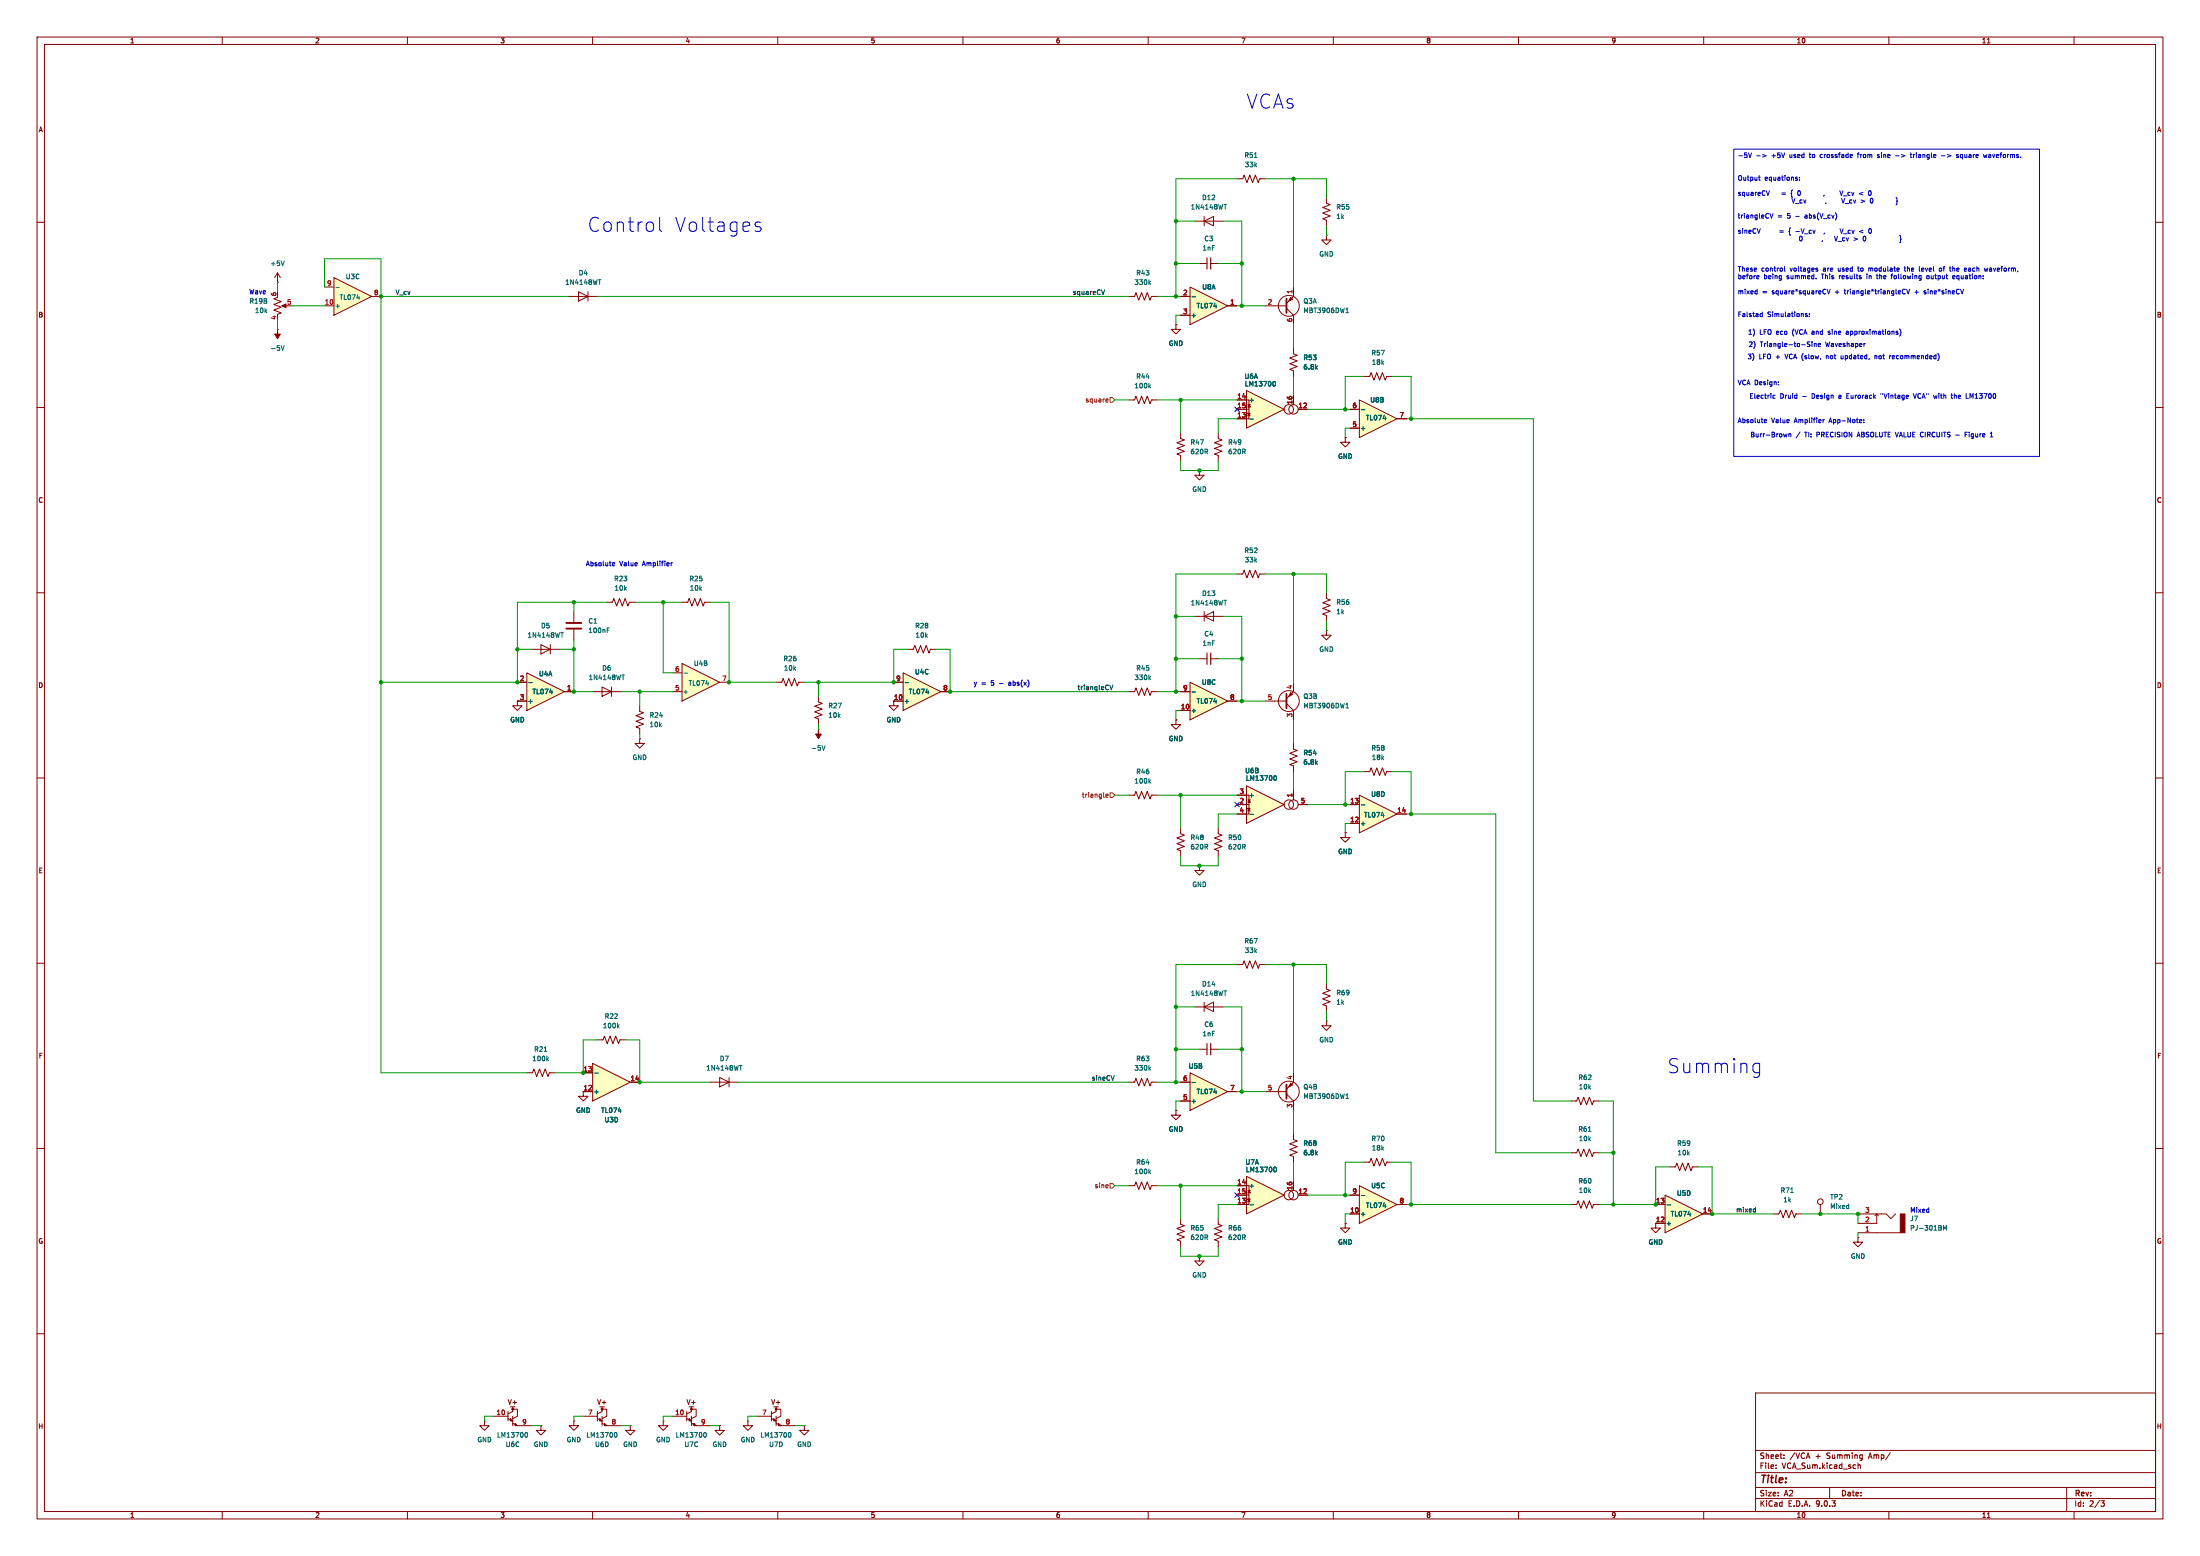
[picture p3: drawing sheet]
<svg xmlns="http://www.w3.org/2000/svg" width="594mm" height="420mm" viewBox="0 0 594 420" stroke-linecap="round" stroke-linejoin="round" font-family="sans-serif">
<g fill="none" stroke="#840000" stroke-width=".27">
<path d="M10 10h574v400h-574zM12 12h570v396h-570zM60 10v2M110 10v2M160 10v2M210 10v2M260 10v2M310 10v2M360 10v2M410 10v2M460 10v2M510 10v2"/>
<path d="M536.6 11.6h.7M560 10v2M10 60h2M582 60h2M317.5 87.6v1.3h1.3l-1.3 1.3-1.3-1.3h1.3M317.5 87.6h.1M10 110h2M582 110h2M10 160h2M143.5 175.3h7.6M146 174l2.6 1.3-2.6 1.2zM148.6 174v2.5"/>
<path d="M184.1 162.6h1.6l.4-1.1 .7 2.1 .8-2.1 .7 2.1 .8-2.1 .8 2.1 .3-1h1.6M322.6 166.4h7.6M325.1 166.4l2.6-1.3v2.5zM325.1 165.1v2.5M582 160h2M172.7 199.4v1.3h1.3l-1.3 1.2-1.3-1.2h1.3M172.7 199.4h.1M172.7 190.5v1.5l1 .4-2 .8 2 .7-2 .8 2 .8-2 .7 1 .4v1.5M304.8 186.7h1.5l.4-1 .8 2 .7-2 .8 2 .8-2 .7 2 .4-1h1.5M10 210h2M582 210h2M10 260h2"/>
<path d="M582 260h2M10 310h2M424.2 311.2h1.5l.4-1.1 .7 2.1 .8-2.1 .8 2.1 .7-2.1 .8 2.1 .4-1h1.5M582 310h2M10 360h2M474 376h108v32h-108zM582 360h2M474 397.5h108M474 391.5h108M479.5 396.2v.2M479.5 395.4v.2M481.7 393.5v.2"/>
<path d="M481.7 392.7v.2M501.7 394.9v1.5M501.7 395.5l.5-.1 .1 1M502.7 392.7h.1M502.8 392.7l-.1 1.3M502.8 393.6l-.1 .1M60 408v2M110 408v2M160 408v2M210 408v2M260 408v2M310 408v2"/>
<path d="M360 408v2M410 408v2M460 408v2M474 404.5h108M474 401.5h108M494 401.5v3M510 408v2M536.6 409.6h.7M558 401.5v6.5M560 408v2M567.2 405.1h1l-.5 .5 .4 .2 .1 .5-.3 .3h-.4"/>
</g>
<path d="M151.4 170.8h.7M330.4 162h.8M310.3 183l.4 .5M310.7 182.6l-.5 .5M428.9 305.4h.7" fill="none" stroke="#006464" stroke-width=".27"/>
<path d="M184.1 179.1l10.2 5.1-10.2 5z" fill="#ffffc2"/>
<path d="M323.8 127v1.3h1.3l-1.3 1.2-1.2-1.2h1.2M323.8 127h.1M184.1 179.1l10.2 5.1-10.2 5zM181.6 186.7h2.5M181.6 181.6h2.5M194.3 184.2h2.5M221 196.9h.1M478.8 327.7h1.5l.4-1.1 .8 2.1 .7-2.1 .8 2.1 .7-2.1 .8 2.1 .4-1h1.5M501.6 334v1.3h1.3l-1.3 1.3-1.2-1.3h1.2M501.6 334h.1" fill="none" stroke="#840000" stroke-width=".27"/>
<path d="M184.7 181.7h.9M221.9 201.2l.5 1.3 .4-1.3M483.5 321.9h.7" fill="none" stroke="#006464" stroke-width=".27"/>
<path d="M221 196.9v1.2h.7l-.7 1.3-.8-1.3h.8z" fill="#840000" stroke="#840000" stroke-width=".27"/>
<path d="M243.8 181.6l10.2 5.1-10.2 5.1z" fill="#ffffc2"/>
<g fill="none" stroke="#840000" stroke-width=".27">
<path d="M328.9 116.8v1.6l1 .3-2 .8 2 .8-2 .7 2 .8-2 .8 1 .3v1.6M154.9 165.1v2.8M154.9 169.9v2.8M245.1 175.3h1.5l.4-1.1 .8 2.1 .7-2.1 .8 2.1 .8-2.1 .7 2.1 .4-1h1.5M358.1 170.2v1.3h1.3l-1.3 1.2-1.2-1.2h1.2M358.1 170.2h.1M160 186.7h7.6M162.6 185.4l2.5 1.3-2.5 1.3zM165.1 185.4v2.6M241.3 189.2h2.5M241.3 184.2h2.5M243.8 181.6l10.2 5.1-10.2 5.1z"/>
<path d="M254 186.7h2.5M304.8 292.1h1.5l.4-1 .8 2 .7-2 .8 2 .8-2 .7 2 .4-1h1.5M317.5 299.7v1.3h1.3l-1.3 1.3-1.3-1.3h1.3M317.5 299.7h.1M304.8 320h1.5l.4-1 .8 2.1 .7-2.1 .8 2.1 .8-2.1 .7 2.1 .4-1.1h1.5M323.8 339.1v1.3h1.3l-1.3 1.2-1.2-1.2h1.2M323.8 339.1h.1M501.6 327.7h7.7l1.2 1.2 1.3-1.2M501.6 332.7h11.5M506.7 327.7l.5 .5M506.7 327.7v2.5h-5.1M506.7 327.7l-.5 .5"/>
<path d="M162.6 379.7v1.3l-1.3 .6M186.7 379.7v1.3l-1.3 .6M154.9 383.5v1.3h1.3l-1.3 1.3-1.2-1.3h1.2M154.9 383.5h.1M157.5 382.3h3.8M161.3 381v2.5M161.3 382.9l1.3 .6M162.6 380.4h1.2v1.9l-1.2 .6M162.6 382.3v2.5M162.6 384.2l1.2 .6h3.8M170.2 384.8v1.3h1.2l-1.2 1.3-1.3-1.3h1.3M170.2 384.8h.1"/>
<path d="M179.1 383.5v1.3h1.2l-1.2 1.3-1.3-1.3h1.3M179.1 383.5h.1M181.6 382.3h3.8M185.4 381v2.5M185.4 382.9l1.3 .6M186.7 380.4h1.3v1.9l-1.3 .6M186.7 384.2l1.3 .6h3.8M186.7 382.3v2.5M194.3 384.8v1.3h1.3l-1.3 1.3-1.3-1.3h1.3M194.3 384.8h.1"/>
</g>
<path d="M163.9 170.1h.5M163.9 169.5h.6M167.9 182.2h.7M244.4 184.2h.9M310.3 288.4l.4 .5M310.7 288l-.5 .5M310.3 316.3l.4 .5M310.7 316l-.5 .4M524.7 332v-1.2l.5 .9 .4-.9v1.2M166 386.7h.2a.62 .62 0 0 1 .4 .6 .62 .62 0 0 1-.6 .6M190.2 386.7h.1a.62 .62 0 0 1 .4 .6 .62 .62 0 0 1-.5 .6" fill="none" stroke="#006464" stroke-width=".27"/>
<g fill="#840000" stroke="#840000" stroke-width=".27">
<path d="M513.1 327.7h1.2v5h-1.2z"/>
<path d="M161.9 382.9l.7 .6h-.7z"/>
<path d="M163.2 384.2l.6 .6h-.6z"/>
<path d="M186.1 382.9l.6 .6h-.6z"/>
<path d="M187.3 384.2l.7 .6h-.7z"/>
<circle cx="162.6" cy="380.4" r=".25"/>
<circle cx="186.7" cy="380.4" r=".25"/>
</g>
<path d="M152.9 169.7h4.1M152.9 168.1h4.1" fill="none" stroke="#840000" stroke-width=".51"/>
<path d="M142.2 181.6l10.2 5.1-10.2 5.1z" fill="#ffffc2"/>
<g fill="none" stroke="#840000" stroke-width=".27">
<path d="M139.7 189.2h2.5M139.7 184.2h2.5M142.2 181.6l10.2 5.1-10.2 5.1zM152.4 186.7h2.5M209.5 379.7v1.3l-1.2 .6M201.9 383.5v1.3h1.3l-1.3 1.3-1.2-1.3h1.2M201.9 383.5h.1M204.5 382.3h3.8M208.3 381v2.5M208.3 382.9l1.2 .6M209.5 380.4h1.3v1.9l-1.3 .6M209.5 382.3v2.5"/>
<path d="M209.5 384.2l1.3 .6h3.8M217.2 384.8v1.3h1.2l-1.2 1.3-1.3-1.3h1.3M217.2 384.8h.1"/>
</g>
<path d="M142.8 184.2h.9M213 386.7h.1a.62 .62 0 0 1 .5 .6 .62 .62 0 0 1-.6 .6" fill="none" stroke="#006464" stroke-width=".27"/>
<g fill="#840000" stroke="#840000" stroke-width=".27">
<path d="M208.9 382.9l.6 .6h-.6z"/>
<path d="M210.2 384.2l.6 .6h-.6z"/>
<circle cx="209.5" cy="380.4" r=".25"/>
</g>
<path d="M160 287l10.2 5.1-10.2 5.1z" fill="#ffffc2"/>
<g fill="none" stroke="#840000" stroke-width=".27">
<path d="M74.9 76.2h.1M74.9 73.7v2.5M74.9 73.7l-.7 1.2M74.9 73.7l.8 1.2M74.9 80.3l-1 .3 2 .8-2 .8 2 .7-2 .8 2 .8-1 .3v.3M74.9 88.9h.1M76.5 82.6h1M323.8 177.8h2.1M326.9 177.8h2M139.7 189.2v1.3h1.3l-1.3 1.3-1.3-1.3h1.3M139.7 189.2h.1M209.5 184.2h1.6l.4-1.1 .7 2.1 .8-2.1 .7 2.1 .8-2.1 .8 2.1 .3-1h1.6"/>
<path d="M221 188v1.5l1 .4-2 .7 2 .8-2 .8 2 .7-2 .8 1 .4v1.5M241.3 189.2v1.3h1.3l-1.3 1.3-1.3-1.3h1.3M341.6 189.2h5.7M347.3 189.9l1.9 1.9v2.5M349.2 184.2v2.5l-1.9 1.9M157.5 289.6h2.5M160 287l10.2 5.1-10.2 5.1zM160 294.6h-2.5v1.3h1.2l-1.2 1.3-1.3-1.3h1.3M161.3 280.7h1.5l.4-1 .8 2 .7-2 .8 2 .7-2 .8 2 .4-1h1.5M170.2 292.1h2.5M191.8 292.1h7.6M194.3 290.8l2.5 1.3-2.5 1.3z"/>
<path d="M196.8 290.8v2.6M450.8 315h1.6l.4-1.1 .7 2.1 .8-2.1 .7 2.1 .8-2.1 .8 2.1 .3-1h1.6M447 330.2v1.3h1.3l-1.3 1.2-1.2-1.2h1.2M138.4 379.7v1.3l-1.2 .6M130.8 383.5v1.3h1.3l-1.3 1.3-1.3-1.3h1.3M130.8 383.5h.1M133.3 382.3h3.9M137.2 381v2.5M137.2 382.9l1.2 .6M138.4 380.4h1.3v1.9l-1.3 .6M138.4 382.3v2.5M138.4 384.2l1.3 .6h3.8"/>
<path d="M146 384.8v1.3h1.3l-1.3 1.3-1.2-1.3h1.2M146 384.8h.1"/>
<circle cx="348" cy="189.2" r="2.82"/>
</g>
<path d="M76.7 70.4l-.4 1.3M75.9 93.3l.4 1.3 .4-1.3M363.4 191.1h.7M363.6 190l.2-.2v1.3M166.8 277l.4 .4M167.2 276.6l-.5 .5M160.5 289.7h1M199.6 287.6h.8M141.9 386.7h.1a.62 .62 0 0 1 .5 .6 .62 .62 0 0 1-.6 .6" fill="none" stroke="#006464" stroke-width=".27"/>
<path d="M347.3 187.3v3.8" fill="none" stroke="#840000" stroke-width=".51"/>
<g fill="#840000" stroke="#840000" stroke-width=".27">
<path d="M348.5 186.9l.5 .6-1 .5z"/>
<path d="M137.8 382.9l.6 .6h-.6z"/>
<path d="M139.1 384.2l.6 .6h-.6z"/>
<path d="M76.1 82.6l1.1-.6v1.1z"/>
<path d="M74.9 88.9v1.3h.8l-.8 1.2-.7-1.2h.7z"/>
<circle cx="138.4" cy="380.4" r=".25"/>
</g>
<path d="M325.9 176.3v3" fill="none" stroke="#840000" stroke-width=".3"/>
<path d="M326.9 176.3v3" fill="none" stroke="#840000" stroke-width=".33"/>
<path d="M321.3 184.2l10.2 5-10.2 5.1z" fill="#ffffc2"/>
<path d="M304.8 80h1.5l.4-1 .8 2 .7-2 .8 2 .8-2 .7 2 .4-1h1.5M317.5 194.3v1.3h1.3l-1.3 1.3-1.3-1.3h1.3M317.5 194.3h.1M318.8 191.8h2.5M318.8 186.7h2.5M321.3 184.2l10.2 5-10.2 5.1zM331.5 189.2h2.5M363.2 330.2v1.3h1.3l-1.3 1.2-1.3-1.2h1.3M363.2 330.2h.1" fill="none" stroke="#840000" stroke-width=".27"/>
<path d="M310.3 76.3l.4 .5M310.7 75.9l-.5 .5M321.8 186.8h1" fill="none" stroke="#006464" stroke-width=".27"/>
<path d="M90.2 74.9l10.1 5.1-10.1 5.1z" fill="#ffffc2"/>
<path d="M87.6 77.5h2.6M90.2 74.9l10.1 5.1-10.1 5.1zM156.2 78.7l2.5 1.3-2.5 1.3zM158.7 78.7v2.6M87.6 82.6h2.6M100.3 80h2.6M153.7 80h7.6M304.8 108h1.5l.4-1.1 .8 2.1 .7-2.1 .8 2.1 .8-2.1 .7 2.1 .4-1h1.5M304.8 214.6h1.5l.4-1 .8 2 .7-2 .8 2 .8-2 .7 2 .4-1h1.5M142.2 289.6h1.6l.3-1.1 .8 2.1 .8-2.1 .7 2.1 .8-2.1 .8 2.1 .3-1h1.6M424.2 297.2h1.5l.4-1 .7 2 .8-2 .8 2 .7-2 .8 2 .4-1h1.5M424.2 325.1h1.5l.4-1 .7 2 .8-2 .8 2 .7-2 .8 2 .4-1h1.5" fill="none" stroke="#840000" stroke-width=".27"/>
<path d="M90.7 77.6h1M161.5 75.5h.8M310.3 104.2l.4 .5M310.7 103.9l-.5 .5M310.3 210.9l.4 .5M310.7 210.6l-.5 .4M146.9 283.8h.8M147.8 285.8l.3 .5M148.1 285.5l-.4 .5" fill="none" stroke="#006464" stroke-width=".27"/>
<path d="M449.6 322.6l10.1 5.1-10.1 5z" fill="#ffffc2"/>
<g fill="none" stroke="#840000" stroke-width=".27">
<path d="M163.8 162.6h1.6l.3-1.1 .8 2.1 .8-2.1 .7 2.1 .8-2.1 .7 2.1 .4-1h1.5M447 330.2h2.6M447 325.1h2.6M449.6 322.6l10.1 5.1-10.1 5zM459.7 327.7h2.6M491.5 325.1v2.6"/>
<circle cx="491.5" cy="324.4" r=".76"/>
</g>
<path d="M450.1 325.2h1" fill="none" stroke="#006464" stroke-width=".27"/>
<path d="M367 320l10.2 5.1-10.2 5.1z" fill="#ffffc2"/>
<path d="M368.3 313.7h1.5l.4-1 .8 2 .7-2 .8 2 .8-2 .7 2 .4-1h1.5M364.5 327.7h2.5M364.5 322.6h2.5M367 320l10.2 5.1-10.2 5.1zM377.2 325.1h2.5" fill="none" stroke="#840000" stroke-width=".27"/>
<path d="M367.6 322.7h.9" fill="none" stroke="#006464" stroke-width=".27"/>
<path d="M321.3 289.6l10.2 5-10.2 5.1z" fill="#ffffc2"/>
<path d="M318.8 297.2h2.5M318.8 292.1h2.5M321.3 289.6l10.2 5-10.2 5.1zM331.5 294.6h2.5" fill="none" stroke="#840000" stroke-width=".27"/>
<path d="M321.8 292.2h1" fill="none" stroke="#006464" stroke-width=".27"/>
<path d="M336.5 317.5l10.2 5.1-10.2 5.1z" fill="#ffffc2"/>
<g fill="none" stroke="#840000" stroke-width=".27">
<path d="M318.8 223.5v1.5l1 .4-2 .8 2 .7-2 .8 2 .8-2 .7 1 .4v1.5M323.8 233.7v1.3h1.3l-1.3 1.2-1.2-1.2h1.2M323.8 233.7h.1M328.9 223.5v1.5l1 .4-2 .8 2 .7-2 .8 2 .8-2 .7 1 .4v1.5M334 260.4h1.5l.4-1.1 .8 2.1 .7-2.1 .8 2.1 .8-2.1 .7 2.1 .4-1h1.5M341.6 294.6h5.7M347.3 295.3l1.9 1.9v2.5M349.2 289.6v2.5l-1.9 1.9M336.5 317.5l10.2 5.1-10.2 5.1zM349.2 306.1v1.5l1.1 .4-2.1 .7 2.1 .8-2.1 .8 2.1 .7-2.1 .8 1 .4v1.5M349.2 318.8v2.5M318.8 328.9v1.6l1 .3-2 .8 2 .8-2 .7 2 .8-2 .7 1 .4v1.6"/>
<path d="M328.9 328.9v1.6l1 .3-2 .8 2 .8-2 .7 2 .8-2 .7 1 .4v1.6M334 325.1h2.5M334 322.6h2.5M334 320h2.5M336.5 322.5h.7M336.8 324.3h.7M337.2 324.4v.7h-.6M337.2 322v1.4M350.5 322.6h2.6"/>
<circle cx="348" cy="294.6" r="2.82"/>
<circle cx="348" cy="322.6" r="1.27"/>
<circle cx="349.3" cy="322.6" r="1.27"/>
</g>
<g fill="#840000" stroke="#840000" stroke-width=".27">
<path d="M336.8 323.6h.7l-.3 .7z"/>
<path d="M337.2 321.3l.4 .7h-.7z"/>
<path d="M348.5 292.4l.5 .5-1 .5z"/>
</g>
<path d="M363.4 296.5h.7M363.6 295.4l.2-.2v1.3M344.1 315.1l.1-.1a.62 .62 0 0 1 .5 .7 .62 .62 0 0 1-.6 .5M337.5 325.2h.9" fill="none" stroke="#006464" stroke-width=".27"/>
<path d="M347.3 292.7v3.8" fill="none" stroke="#840000" stroke-width=".51"/>
<path d="M336.5 105.4l10.2 5.1-10.2 5.1z" fill="#ffffc2"/>
<g fill="none" stroke="#840000" stroke-width=".27">
<path d="M334 113h2.5M334 110.5h2.5M334 108h2.5M336.5 110.5h.7M336.5 105.4l10.2 5.1-10.2 5.1zM336.8 112.2h.7M337.2 112.3v.7h-.6M337.2 109.9v1.5M349.2 106.7v2.5M350.5 110.5h2.6M358.1 265.4v1.6l1.1 .3-2.1 .8 2.1 .8-2.1 .7 2.1 .8-2.1 .7 1 .4v1.6M358.1 275.6v1.3h1.3l-1.3 1.2-1.2-1.2h1.2"/>
<path d="M358.1 275.6h.1M323.8 283.2h2.1M326.9 283.2h2"/>
<circle cx="348" cy="110.5" r="1.27"/>
<circle cx="349.3" cy="110.5" r="1.27"/>
</g>
<g fill="#840000" stroke="#840000" stroke-width=".27">
<path d="M336.8 111.5h.7l-.3 .7z"/>
<path d="M337.2 109.2l.4 .7h-.7z"/>
</g>
<path d="M337.5 113.1h.9M343.8 103l.2-.1a.62 .62 0 0 1 .4 .7 .62 .62 0 0 1-.6 .6" fill="none" stroke="#006464" stroke-width=".27"/>
<path d="M325.9 281.7v3" fill="none" stroke="#840000" stroke-width=".3"/>
<path d="M326.9 281.7v3" fill="none" stroke="#840000" stroke-width=".33"/>
<path d="M367 214.6l10.2 5.1-10.2 5.1z" fill="#ffffc2"/>
<path d="M364.5 217.2h2.5M367 214.6l10.2 5.1-10.2 5.1zM377.2 219.7h2.5M363.2 224.8v1.3h1.3l-1.3 1.2-1.3-1.2h1.3M363.2 224.8h.1M364.5 222.3h2.5M322.6 271.8h7.6M325.1 271.8l2.6-1.3v2.6zM325.1 270.5v2.6" fill="none" stroke="#840000" stroke-width=".27"/>
<path d="M367.6 217.3h.9M330.4 267.4h.8" fill="none" stroke="#006464" stroke-width=".27"/>
<path d="M321.3 77.5l10.2 5.1-10.2 5z" fill="#ffffc2"/>
<path d="M321.3 77.5l10.2 5.1-10.2 5zM318.8 85.1h2.5M318.8 80h2.5M331.5 82.6h2.5M368.3 101.6h1.5l.4-1 .8 2 .7-2 .8 2 .8-2 .7 2 .4-1h1.5" fill="none" stroke="#840000" stroke-width=".27"/>
<path d="M321.8 80.1h1" fill="none" stroke="#006464" stroke-width=".27"/>
<path d="M367 108l10.2 5-10.2 5.1z" fill="#ffffc2"/>
<g fill="none" stroke="#840000" stroke-width=".27">
<path d="M322.6 59.7h7.6M325.1 59.7l2.6-1.3v2.6zM325.1 58.4v2.6M334 48.3h1.5l.4-1.1 .8 2.1 .7-2.1 .8 2.1 .8-2.1 .7 2.1 .4-1h1.5M358.1 53.3v1.6l1.1 .3-2.1 .8 2.1 .8-2.1 .7 2.1 .8-2.1 .8 1 .3v1.6M323.8 71.1h2.1M326.9 71.1h2M349.2 77.5v2.5l-1.9 1.9M358.1 63.5v1.3h1.3l-1.3 1.2-1.2-1.2h1.2M358.1 63.5h.1M341.6 82.6h5.7M347.3 83.2l1.9 1.9v2.5"/>
<path d="M349.2 94v1.5l1.1 .4-2.1 .7 2.1 .8-2.1 .8 2.1 .7-2.1 .8 1 .4v1.5M364.5 115.6h2.5M364.5 110.5h2.5M367 108l10.2 5-10.2 5.1zM377.2 113h2.5"/>
<circle cx="348" cy="82.5" r="2.82"/>
</g>
<path d="M330.4 55.2h.8M338.7 42.5h.7M363.4 84.4h.7M363.6 83.3l.2-.2v1.3M367.6 110.6h.9" fill="none" stroke="#006464" stroke-width=".27"/>
<path d="M325.9 69.6v3" fill="none" stroke="#840000" stroke-width=".3"/>
<path d="M326.9 69.6v3" fill="none" stroke="#840000" stroke-width=".33"/>
<path d="M347.3 80.6v3.9" fill="none" stroke="#840000" stroke-width=".51"/>
<path d="M348.5 80.3l.5 .5-1 .5z" fill="#840000" stroke="#840000" stroke-width=".27"/>
<path d="M336.5 212.1l10.2 5.1-10.2 5.1z" fill="#ffffc2"/>
<g fill="none" stroke="#840000" stroke-width=".27">
<path d="M317.5 87.6h.1M318.8 85.1h2.5M318.8 80h2.5M331.5 82.6h2.5M349.2 94v1.3M318.8 116.8v1.6l1 .3-2 .8 2 .8-2 .7 2 .8-2 .8 1 .3v1.6M334 110.5h2.5M334 113h2.5M334 108h2.5M349.2 100.3v1.3M349.2 106.7v2.5M350.5 110.5h2.6"/>
<path d="M363.2 118.1v1.3h1.3l-1.3 1.3-1.3-1.3h1.3M363.2 118.1h.1M364.5 115.6h2.5M364.5 110.5h2.5M377.2 113h2.5M334 154.9h1.5l.4-1 .8 2.1 .7-2.1 .8 2.1 .8-2.1 .7 2.1 .4-1.1h1.5M358.1 160v1.5l1.1 .4-2.1 .8 2.1 .7-2.1 .8 2.1 .8-2.1 .7 1 .4v1.5M139.7 189.2h.1M139.7 189.2h2.5M139.7 184.2h2.5M152.4 186.7h2.5M241.3 189.2h2.5"/>
<path d="M241.3 184.2h2.5M254 186.7h2.5M317.5 194.3h.1M318.8 186.7h2.5M318.8 191.8h2.5M331.5 189.2h2.5M334 219.7h2.5M334 214.6h2.5M336.5 212.1l10.2 5.1-10.2 5.1zM336.8 218.9h.7M337.2 219v.7h-.6M337.2 217.1l-3.2 .1"/>
<path d="M337.2 216.6v1.4M349.2 200.7v1.5l1.1 .4-2.1 .7 2.1 .8-2.1 .8 2.1 .7-2.1 .8 1 .4v1.5M349.2 213.4v2.5M350.5 217.2h2.6M364.5 217.2h2.5M368.3 208.3h1.5l.4-1 .8 2 .7-2 .8 2 .8-2 .7 2 .4-1h1.5M377.2 219.7h2.5M363.2 224.8h.1M364.5 222.3h2.5M157.5 294.6h2.5M157.5 289.6h2.5M170.2 292.1h2.5"/>
<path d="M317.5 299.7h.1M318.8 292.1h2.5M318.8 297.2h2.5M331.5 294.6h2.5M349.2 306.1v1.2M349.2 312.4v1.3M349.2 318.8v2.5M334 325.1h2.5M334 322.6h2.5M334 320h2.5M350.5 322.6h2.6M363.2 330.2h.1"/>
<path d="M364.5 327.7h2.5M364.5 322.6h2.5M377.2 325.1h2.5M447 330.2h2.6M447 325.1h2.6M459.7 327.7h2.6"/>
<circle cx="348" cy="217.2" r="1.27"/>
<circle cx="349.3" cy="217.2" r="1.27"/>
</g>
<g fill="#840000" stroke="#840000" stroke-width=".27">
<path d="M336.8 218.2h.7l-.3 .6z"/>
<path d="M337.2 215.9l.4 .7h-.7z"/>
</g>
<g fill="none" stroke="#006464" stroke-width=".27">
<path d="M321.8 80.1h1M337.5 113.1h.9M343.8 103l.2-.1a.62 .62 0 0 1 .4 .7 .62 .62 0 0 1-.6 .6M367.6 110.6h.9M142.8 184.2h.9M244.4 184.2h.9M321.8 186.8h1M337.5 219.8h.9M344.1 209.4h.1a.62 .62 0 0 1 .5 .6 .62 .62 0 0 1-.6 .6M367.6 217.3h.9M160.5 289.7h1M321.8 292.2h1"/>
<path d="M344.1 315.1l.1-.1a.62 .62 0 0 1 .5 .7 .62 .62 0 0 1-.6 .5M337.5 325.2h.9M367.6 322.7h.9M450.1 325.2h1"/>
</g>
<path d="M298.8 107.7h.3l.1 .3-.6 .1M299.1 108.5h-.3M299.7 107.3h.7l.6 .7-.6 .6h-.7zM298.6 214.8l.6-.1-.1-.3h-.3l-.2 .1v.6h.5M299.7 214h.7l.6 .6-.6 .7h-.7zM299.7 319.4h.7l.6 .6-.6 .7h-.7z" fill="none" stroke="#725600" stroke-width=".27"/>
<path d="M298.2 78.2l-.4 1.3M299.6 184.9l.5 1.3 .4-1.3M473.6 326.3l.4 .1M474 325.9v1.2M474 327.1h-.4" fill="none" stroke="#0f0f0f" stroke-width=".27"/>
<g fill="none" stroke="#009600" stroke-width=".27">
<path d="M317.5 59.7h5.1M330.2 59.7h5.1v22.9M334 48.3h-16.5v31.7M341.6 48.3h16.5v5M349.2 48.3v29.2M74.9 76.2v2.5M87.6 77.5v-7.6h15.3v219.7h39.3M317.5 71.1h6.3M328.9 71.1h6.4M358.1 61v2.5M74.9 86.4v2.5M78.7 82.6h8.9"/>
<path d="M102.9 80h50.8M161.3 80h143.5M312.4 80h6.4M318.8 85.1h-1.3v2.5M334 82.6h7.6M349.2 87.6v6.4M301 108h3.8M312.4 108h21.6M318.8 108v8.8M334 113h-5.1v3.8M349.2 101.6v5.1M353.1 110.5h11.4"/>
<path d="M364.5 115.6h-1.3v2.5M368.3 101.6h-5.1v8.9M375.9 101.6h5.1v11.4M379.7 113h34.3v184.2h10.2M318.8 124.5v2.5h10.1v-2.5M334 154.9h-16.5v31.8M341.6 154.9h16.5v5.1M349.2 154.9v29.3M139.7 175.3h3.8M151.1 175.3h3.8M154.9 162.6v2.5M154.9 172.7v14h5.1"/>
<path d="M163.8 162.6h-24.1v21.6h-36.8M171.4 162.6h12.7M179.1 162.6v19h2.5M191.8 162.6h5v21.6h12.7M245.1 175.3h-3.8v8.9h-24.1M252.7 175.3h3.8v11.4h48.3M317.5 166.4h5.1M317.5 177.8h6.3M328.9 177.8h6.4M330.2 166.4h5.1v22.8M358.1 167.6v2.6M167.6 186.7h14"/>
<path d="M172.7 186.7v3.8M172.7 198.1v1.3M221 184.2v3.8M221 195.6v1.3M312.4 186.7h6.4M318.8 191.8h-1.3v2.5M334 189.2h7.6M349.2 194.3v6.4M301 214.6h3.8M312.4 214.6h21.6M318.8 214.6v8.9M334 219.7h-5.1v3.8"/>
<path d="M349.2 208.3v5.1M353.1 217.2h11.4M368.3 208.3h-5.1v8.9M375.9 208.3h5.1v11.4M379.7 219.7h24.2v91.5h20.3M318.8 231.1v2.6h10.1v-2.6M364.5 222.3h-1.3v2.5M317.5 271.8h5.1M330.2 271.8h5.1v22.8M334 260.4h-16.5v31.7M341.6 260.4h16.5v5M349.2 260.4v29.2"/>
<path d="M358.1 273.1v2.5M161.3 280.7h-3.8v8.9h-7.6M168.9 280.7h3.8v11.4h19.1M199.4 292.1h105.4M312.4 292.1h6.4M317.5 283.2h6.3M318.8 297.2h-1.3v2.5M328.9 283.2h6.4M334 294.6h7.6M349.2 299.7v6.4M431.8 297.2h3.8v27.9M349.2 313.7v5.1"/>
<path d="M368.3 313.7h-5.1v8.9M375.9 313.7h5.1v11.4M431.8 311.2h3.8M450.8 315h-3.8v10.1h-15.2M458.5 315h3.8v12.7h16.5M301 320h3.8M312.4 320h21.6M318.8 320v8.9M318.8 336.6v2.5h10.1v-2.5M334 325.1h-5.1v3.8M353.1 322.6h11.4M364.5 327.7h-1.3v2.5"/>
<path d="M379.7 325.1h44.5M486.4 327.7h15.2v2.5M501.6 332.7v1.3M133.3 382.3h-2.5v1.2M143.5 384.8h2.5M157.5 382.3h-2.6v1.2M167.6 384.8h2.6M181.6 382.3h-2.5v1.2M191.8 384.8h2.5M204.5 382.3h-2.6v1.2M214.6 384.8h2.6"/>
</g>
<path d="M333.4 109.9l1.2 1.2M334.6 109.9l-1.2 1.2M333.4 216.6l1.2 1.2M334.6 216.6l-1.2 1.2M333.4 322l1.2 1.2M334.6 322l-1.2 1.2" fill="none" stroke="#000084" stroke-width=".27"/>
<g fill="none" stroke="#0000c2" stroke-width=".27">
<path d="M178.1 58.7v3.2l.6 .6M468.1 40.3h82.6v82.9h-82.6zM472.1 41.3l.4 1.2 .4-1.2M474.3 42.1h1M474.8 47.8h.5M475 47.4v1.1l.3 .2M475.9 41.7l1 .4-1 .3M477.8 51.5l-.5 1.3M477.9 57.6l.4 1.3 .4-1.3M483.8 53.5l.4 1.3 .5-1.3M484.8 54.9h.9M485 47.8l.3 .1"/>
<path d="M485 48.2l.3 .3-.4 .2M485.6 51.5l-.2 .5 .2 .7M485.9 48.5v.2M485.9 47.9v.1M486.1 54v.7M491.7 41.7l-.3 .2 .3 .6M492.5 52.7l-.1 .2M493 54.7l-.1 .3M496.8 51.5l.4 1.3 .4-1.3M497.2 53.5l.5 1.3 .4-1.3M497.7 52.9h1M498.2 54.9h1"/>
<path d="M499 52v.7M499.7 54l-.3 .6 .3 .2 .3-.1M499.9 54h.1M500.4 54l.3 .8 .3-.8M501.5 41.7h.5M502 41.3l-.3 .1v1.1M504.6 51.7l.2-.2 .4 .2M507.4 41.7l-.5 .2 .5 .3v.3h-.5M511.8 42.1h1M511.9 53.4l.3 .1v.6l.2 .2-.2 .2v.6l-.3 .2M515.7 41.7h.5M515.9 41.3v1.1l.3 .1"/>
<path d="M516.6 41.7v.8M516.8 41.7l-.2 .2M524.2 42.1h1M528.7 41.7h-.3l-.1 .2 .5 .4M528.8 42.4l-.2 .1h-.3M528.8 42.3v.1M529.8 41.7l-.5 .2v.5l.5 .1M536.5 41.7l-.3 .8-.2-.6M537.1 41.7h-.1M537.1 42.1l-.2 .1 .2 .3M204.1 61l1.2 .4 .2 .3-.2 .6-1.1 .2M204.1 60.1l.3-.2 .9 .2"/>
<path d="M474.1 78.5l.3 .1M474.4 78.1v1.2M474.4 79.3h-.3M474.5 74.4l.4 .1v.2l-.6 .1M474.9 75.2h-.4M480.5 62.3h1M480.5 62.7h1M481.8 71.9v1.1l.2 .2M483.4 61.5l-.4 1 .4 1M484.9 62.5h1M485.9 64v.5l.3 .5 .3-.2v-.8M490.3 75.1v.1"/>
<path d="M490.5 72.8l.3 .2-.4 .2M490.5 72.4h.3M492 65l-.1 .2M492.6 62.9l-.1 .3M493.3 78.1l.4 1.2 .5-1.2M495.3 63.8l.4 1.2 .4-1.2M496.3 65.1h.9M496.8 61.7l.4 1.3 .5-1.3M497.8 63.1h.9M498.1 64.2h-.4l-.2 .2 .1 .6h.5M498.5 64.2l.3 .8 .3-.8M501.5 72.4h.5"/>
<path d="M501.7 71.9l.1 1.2M504.1 74.4v.8M504.6 72.4v.8M504.6 62l.3-.3 .3 .3M504.9 72.4l-.3 .1M506.6 74.4h.5M506.8 74v1.1l.3 .1M510.5 74.4h.5M510.7 74.2v1M512.9 63.6l.2 .2v.6l.2 .1-.2 .2v.6l-.2 .2M513.7 79.2l.3 .1 .4-.1M514.1 72.4h.5"/>
<path d="M514.3 71.9v1.1l.3 .2M514.4 78.2l-.4-.1-.3 .1M514.8 78.1l.4 1.2 .4-1.2M517 78.9h1M518.3 73.1l.1 .1M519 72.4l-.2 .1 .2 .7M519.4 72.7l-.6 .1M519.5 79.3h.4M519.9 78.5l-.4 .2 .4 .2M520.3 74.5h.5v.7l-.5-.1zM523.7 72.5h.5l-.1 .6h-.4zM527.2 71.9v1.3"/>
<path d="M527.2 74.8l.6-.1v-.2l-.4-.1-.2 .2 .1 .6h.5M527.6 72.4l-.4 .1M531.9 72.4h-.4M531.9 72.7l-.4 .2v.2l.4 .1M536.7 72.4l-.2 .8M537.3 72.4h-.1M537.3 72.7l-.2 .2 .2 .3M475.3 85.4h.5M475.3 84.7h.5M475.8 84.2v1.3M487.9 84.7l-.5 .1 .5 .3v.3h-.5M488.2 92.9l.4 .1 .1 .3-.6 .2"/>
<path d="M488.2 92.3h.5M488.5 85.3v.2M488.5 84.7v.1M489.2 92.3v.1M489.2 92.7v.8M489.8 92.7v.8M489.8 92.8h.5l.1 .7M490.9 93.1l.6-.1v-.2l-.4-.1-.2 .2 .1 .6h.5M493.1 96v.8M493.3 96l-.2 .1M493.6 90.2h.1M493.8 89.4l-.2 .2 .2 .2"/>
<path d="M497.1 96v.7l.3 .1M498.9 89.4l-.4 .1M498.9 89.8l-.5 .1 .1 .3h.4M503.5 92.7h.1M506.2 96.1l.4-.1 .2 .2M506.2 96v.8M510.6 96l-.3 .1M511 96.1v.7M511.5 96.3l-.6 .1M512.3 89.8l.2 .2-.2 .2M512.3 89.4l.1 .1M512.9 88.8a1.46 1.46 0 0 1 0 1.9"/>
<path d="M476.4 114h.5M476.4 113.3l.4-.1 .2 .4-.6 .1M479.3 106.7h-.4l-.2 .2 .1 .6h.5M480.2 103.8v.1M480.2 103.1v.1M482.5 117.1l-.2 .8-.3-.6-.2 .6M483 117.1v.8M483 117.2l.5-.1v.8M492.2 113.2v.9M492.6 113.2l-.4 .3M498.6 106.9h.5M499.2 106.2h-.6v1.3h.6"/>
<path d="M502.5 113.2l.2 .4-.6 .1M502.6 114l-.1 .1M503.2 114v.1M503.2 113.3v.1M507.8 106.2v.3M516.6 106.2l.4 1.3 .4-1.3M523 106.7l-.2 .8-.3-.6M526.8 106.7h.4M527 107.5h.2M527.7 106.2v1.3M527.8 106.7l-.1 .1M528 117.4h1"/>
<path d="M530.6 117.3h.4M530.9 107.5h.6M531.2 116.7h-.6v1.2M532.3 107.2l-.4-1v1.3M537.4 117.9h.7M537.4 117l.3-.3v1.2M165.4 152.7h.5M165.4 151.9h.4l.2 .3-.6 .1M181.2 151.9v.8M181.6 151.9l-.4 .2M474 287l1.1 .2M475.1 287v3.1a1.03 1.03 0 0 1-1.3 .7"/>
<path d="M475.1 289.4l-1.1 .1"/>
</g>
<g fill="#009600" stroke="#009600" stroke-width=".27">
<circle cx="335.3" cy="177.8" r=".46"/>
<circle cx="317.5" cy="186.7" r=".46"/>
<circle cx="349.2" cy="154.9" r=".46"/>
<circle cx="317.5" cy="177.8" r=".46"/>
<circle cx="317.5" cy="166.4" r=".46"/>
<circle cx="349.2" cy="48.3" r=".46"/>
<circle cx="335.3" cy="82.6" r=".46"/>
<circle cx="335.3" cy="71.1" r=".46"/>
<circle cx="102.9" cy="184.2" r=".46"/>
<circle cx="154.9" cy="162.6" r=".46"/>
<circle cx="102.9" cy="80" r=".46"/>
<circle cx="154.9" cy="175.3" r=".46"/>
<circle cx="139.7" cy="175.3" r=".46"/>
<circle cx="196.8" cy="184.2" r=".46"/>
<circle cx="172.7" cy="186.7" r=".46"/>
<circle cx="241.3" cy="184.2" r=".46"/>
<circle cx="256.5" cy="186.7" r=".46"/>
<circle cx="179.1" cy="162.6" r=".46"/>
<circle cx="139.7" cy="184.2" r=".46"/>
<circle cx="221" cy="184.2" r=".46"/>
<circle cx="317.5" cy="71.1" r=".46"/>
<circle cx="317.5" cy="59.7" r=".46"/>
<circle cx="317.5" cy="80" r=".46"/>
<circle cx="157.5" cy="289.6" r=".46"/>
<circle cx="154.9" cy="186.7" r=".46"/>
<circle cx="172.7" cy="292.1" r=".46"/>
<circle cx="501.6" cy="327.7" r=".46"/>
<circle cx="435.6" cy="325.1" r=".46"/>
<circle cx="462.3" cy="327.7" r=".46"/>
<circle cx="435.6" cy="311.2" r=".46"/>
<circle cx="491.5" cy="327.7" r=".46"/>
<circle cx="447" cy="325.1" r=".46"/>
<circle cx="335.3" cy="189.2" r=".46"/>
<circle cx="323.8" cy="127" r=".46"/>
<circle cx="363.2" cy="217.2" r=".46"/>
<circle cx="363.2" cy="322.6" r=".46"/>
<circle cx="317.5" cy="283.2" r=".46"/>
<circle cx="317.5" cy="292.1" r=".46"/>
<circle cx="335.3" cy="294.6" r=".46"/>
<circle cx="318.8" cy="320" r=".46"/>
<circle cx="323.8" cy="339.1" r=".46"/>
<circle cx="381" cy="325.1" r=".46"/>
<circle cx="349.2" cy="260.4" r=".46"/>
<circle cx="335.3" cy="283.2" r=".46"/>
<circle cx="323.8" cy="233.7" r=".46"/>
<circle cx="317.5" cy="271.8" r=".46"/>
<circle cx="318.8" cy="108" r=".46"/>
<circle cx="381" cy="113" r=".46"/>
<circle cx="363.2" cy="110.5" r=".46"/>
<circle cx="318.8" cy="214.6" r=".46"/>
<circle cx="381" cy="219.7" r=".46"/>
</g>
<g font-size="5.3" fill="#0000c2">
<text x="336.6" y="29.6">VCAs</text>
<text x="158.7" y="62.8">Control</text>
<text x="181.9" y="62.8">Voltages</text>
<text x="450.2" y="289.9">Summing</text>
</g>
<text font-size="2.8" fill="#840000" x="475" y="400.9">Title:</text>
<g font-size="2.1" fill="#840000">
<text x="475" y="394">Sheet:</text>
<text x="483.2" y="394">/VCA</text>
<text x="490.2" y="394">+</text>
<text x="493.3" y="394">Summing</text>
<text x="504.8" y="394">Amp/</text>
<text x="475" y="396.7">File:</text>
<text x="481.1" y="396.7">VCA_Sum.kicad_sch</text>
<text x="475" y="406.9">KiCad</text>
<text x="475" y="404.1">Size:</text>
<text x="481.7" y="404.1">A2</text>
<text x="482.7" y="406.9">E.D.A.</text>
<text x="490.3" y="406.9">9.0.3</text>
<text x="497" y="404.1">Date:</text>
<text x="560" y="404.3">Rev:</text>
<text x="560" y="406.9">Id:</text>
<text x="564.1" y="406.9">2/3</text>
</g>
<g font-size="1.8" fill="#840000">
<text x="35" y="11.9">1</text>
<text x="85" y="11.9">2</text>
<text x="135" y="11.9">3</text>
<text x="185" y="11.9">4</text>
<text x="235" y="11.9">5</text>
<text x="285" y="11.9">6</text>
<text x="335" y="11.9">7</text>
<text x="385" y="11.9">8</text>
<text x="435" y="11.9">9</text>
<text x="485" y="11.9">10</text>
<text x="535" y="11.9">11</text>
<text x="10.3" y="35.9">A</text>
<text x="582.3" y="35.9">A</text>
<text x="10.3" y="85.9">B</text>
<text x="582.3" y="85.9">B</text>
<text x="10.3" y="135.9">C</text>
<text x="582.3" y="135.9">C</text>
<text x="10.3" y="185.9">D</text>
<text x="582.3" y="185.9">D</text>
<text x="241.3" y="189">10</text>
<text x="10.3" y="235.9">E</text>
<text x="582.3" y="235.9">E</text>
<text x="10.3" y="285.9">F</text>
<text x="582.3" y="285.9">F</text>
<text x="157.4" y="294.4">12</text>
<text x="447" y="329.9">12</text>
<text x="10.3" y="335.9">G</text>
<text x="582.3" y="335.9">G</text>
<text x="137" y="379.3">V+</text>
<text x="161.1" y="379.3">V+</text>
<text x="185.3" y="379.3">V+</text>
<text x="208.1" y="379.3">V+</text>
<text x="10.2" y="385.9">H</text>
<text x="582.2" y="385.9">H</text>
<text x="35" y="409.9">1</text>
<text x="85" y="409.9">2</text>
<text x="135" y="409.9">3</text>
<text x="185" y="409.9">4</text>
<text x="235" y="409.9">5</text>
<text x="285" y="409.9">6</text>
<text x="335" y="409.9">7</text>
<text x="385" y="409.9">8</text>
<text x="435" y="409.9">9</text>
<text x="485" y="409.9">10</text>
<text x="535" y="409.9">11</text>
</g>
<g font-size="1.8" fill="#006464">
<text x="335.9" y="42.8">R51</text>
<text x="336" y="45.3">33k</text>
<text x="321.4" y="56.7">1N4148WT</text>
<text x="324.4" y="54.2">D12</text>
<text x="360.7" y="56.7">R55</text>
<text x="360.7" y="59.3">1k</text>
<text x="325.1" y="65.3">C3</text>
<text x="72.9" y="72">+5V</text>
<text x="324.6" y="67.8">1nF</text>
<text x="356.1" y="69.4">GND</text>
<text x="93.2" y="75.5">U3C</text>
<text x="152.5" y="77.1">1N4148WT</text>
<text x="156.1" y="74.5">D4</text>
<text x="306.2" y="77.1">330k</text>
<text x="306.7" y="74.5">R43</text>
<text x="67.2" y="82.1">R19B</text>
<text x="90.3" y="83.4">+</text>
<text x="91.6" y="81.1">TL074</text>
<text x="323" y="83.4">TL074</text>
<text x="324.5" y="78.3">U8A</text>
<text x="351.8" y="82.1">Q3A</text>
<text x="68.7" y="84.7">10k</text>
<text x="321.4" y="86">+</text>
<text x="351.8" y="84.7">MBT3906DW1</text>
<text x="72.9" y="94.8">-5V</text>
<text x="315.5" y="93.6">GND</text>
<text x="351.8" y="99.9">6.8k</text>
<text x="351.8" y="97.4">R53</text>
<text x="370.2" y="96.1">R57</text>
<text x="370.3" y="98.7">18k</text>
<text x="306.2" y="105">100k</text>
<text x="306.7" y="102.5">R44</text>
<text x="335.9" y="102.5">U6A</text>
<text x="336" y="104.5">LM13700</text>
<text x="337.1" y="108.8">+</text>
<text x="368.7" y="113.6">TL074</text>
<text x="369.8" y="108.8">U8B</text>
<text x="367.2" y="116.4">+</text>
<text x="321.3" y="122.8">620R</text>
<text x="321.3" y="120.2">R47</text>
<text x="331.5" y="122.8">620R</text>
<text x="331.5" y="120.2">R49</text>
<text x="361.2" y="124.1">GND</text>
<text x="321.8" y="132.9">GND</text>
<text x="335.9" y="149.5">R52</text>
<text x="336" y="152">33k</text>
<text x="165.7" y="157.1">R23</text>
<text x="165.8" y="159.6">10k</text>
<text x="186" y="157.1">R25</text>
<text x="186.1" y="159.6">10k</text>
<text x="324.4" y="161">D13</text>
<text x="321.4" y="163.6">1N4148WT</text>
<text x="360.7" y="163.4">R56</text>
<text x="360.7" y="166">1k</text>
<text x="142.3" y="172.3">1N4148WT</text>
<text x="146" y="169.8">D5</text>
<text x="158.8" y="168.5">C1</text>
<text x="158.8" y="171">100nF</text>
<text x="247" y="169.8">R28</text>
<text x="247.1" y="172.3">10k</text>
<text x="325.1" y="172">C4</text>
<text x="187.2" y="179.9">U4B</text>
<text x="211.4" y="178.7">R26</text>
<text x="324.6" y="174.5">1nF</text>
<text x="356.1" y="176.1">GND</text>
<text x="145.4" y="182.7">U4A</text>
<text x="158.8" y="183.7">1N4148WT</text>
<text x="162.5" y="181.2">D6</text>
<text x="185.8" y="185.3">TL074</text>
<text x="211.5" y="181.2">10k</text>
<text x="246.9" y="182.2">U4C</text>
<text x="306.2" y="183.7">330k</text>
<text x="306.7" y="181.2">R45</text>
<text x="324.4" y="185">U8C</text>
<text x="142.4" y="190.1">+</text>
<text x="143.6" y="187.6">TL074</text>
<text x="184.3" y="187.6">+</text>
<text x="223.5" y="191.4">R27</text>
<text x="244" y="190.1">+</text>
<text x="245.2" y="187.6">TL074</text>
<text x="323" y="190.1">TL074</text>
<text x="351.8" y="191.4">MBT3906DW1</text>
<text x="351.8" y="188.8">Q3B</text>
<text x="137.7" y="195.2">GND</text>
<text x="175.3" y="196.4">10k</text>
<text x="175.3" y="193.9">R24</text>
<text x="223.5" y="193.9">10k</text>
<text x="239.3" y="195.2">GND</text>
<text x="321.4" y="192.6">+</text>
<text x="218.9" y="202.8">-5V</text>
<text x="315.5" y="200.3">GND</text>
<text x="370.2" y="202.8">R58</text>
<text x="170.7" y="205.3">GND</text>
<text x="306.7" y="209.1">R46</text>
<text x="336.1" y="208.9">U6B</text>
<text x="351.8" y="206.6">6.8k</text>
<text x="351.8" y="204.1">R54</text>
<text x="370.3" y="205.3">18k</text>
<text x="306.2" y="211.7">100k</text>
<text x="336.2" y="210.9">LM13700</text>
<text x="337.1" y="215.5">+</text>
<text x="370.1" y="215.2">U8D</text>
<text x="368.2" y="220.8">TL074</text>
<text x="321.3" y="226.9">R48</text>
<text x="331.5" y="226.9">R50</text>
<text x="367.2" y="223.1">+</text>
<text x="321.3" y="229.5">620R</text>
<text x="331.5" y="229.5">620R</text>
<text x="361.2" y="230.7">GND</text>
<text x="321.8" y="239.6">GND</text>
<text x="335.9" y="254.9">R67</text>
<text x="336" y="257.4">33k</text>
<text x="321.4" y="269">1N4148WT</text>
<text x="324.4" y="266.5">D14</text>
<text x="360.7" y="268.8">R69</text>
<text x="163.2" y="275.2">R22</text>
<text x="360.7" y="271.4">1k</text>
<text x="162.7" y="277.7">100k</text>
<text x="324.6" y="279.9">1nF</text>
<text x="325.1" y="277.4">C6</text>
<text x="356.1" y="281.5">GND</text>
<text x="143.6" y="286.6">100k</text>
<text x="144.1" y="284.1">R21</text>
<text x="194.2" y="286.6">D7</text>
<text x="306.7" y="286.6">R63</text>
<text x="190.6" y="289.2">1N4148WT</text>
<text x="306.2" y="289.2">330k</text>
<text x="320.8" y="288.6">U5B</text>
<text x="426" y="291.7">R62</text>
<text x="160.1" y="295.5">+</text>
<text x="321.4" y="298">+</text>
<text x="323" y="295.5">TL074</text>
<text x="351.8" y="296.8">MBT3906DW1</text>
<text x="351.8" y="294.2">Q4B</text>
<text x="426.2" y="294.2">10k</text>
<text x="155.4" y="300.6">GND</text>
<text x="162.2" y="300.6">TL074</text>
<text x="163.1" y="303.1">U3D</text>
<text x="315.5" y="305.7">GND</text>
<text x="426" y="305.7">R61</text>
<text x="351.8" y="309.5">R68</text>
<text x="370.2" y="308.2">R70</text>
<text x="370.3" y="310.7">18k</text>
<text x="426.2" y="308.2">10k</text>
<text x="452.7" y="309.5">R59</text>
<text x="306.2" y="317.1">100k</text>
<text x="306.7" y="314.6">R64</text>
<text x="336.2" y="314.6">U7A</text>
<text x="336.2" y="316.6">LM13700</text>
<text x="351.8" y="312">6.8k</text>
<text x="452.8" y="312">10k</text>
<text x="337.1" y="320.9">+</text>
<text x="370.1" y="320.9">U5C</text>
<text x="426" y="319.6">R60</text>
<text x="426.2" y="322.2">10k</text>
<text x="452.7" y="322.9">U5D</text>
<text x="480.7" y="322.2">R71</text>
<text x="494" y="324">TP2</text>
<text x="367.2" y="328.5">+</text>
<text x="368.7" y="326.2">TL074</text>
<text x="451" y="328.5">TL074</text>
<text x="481.4" y="324.7">1k</text>
<text x="494" y="326.5">Mixed</text>
<text x="515.6" y="329.8">J7</text>
<text x="321.3" y="334.9">620R</text>
<text x="321.3" y="332.3">R65</text>
<text x="331.5" y="334.9">620R</text>
<text x="331.5" y="332.3">R66</text>
<text x="449.7" y="331.1">+</text>
<text x="515.6" y="332.3">PJ-301BM</text>
<text x="361.2" y="336.1">GND</text>
<text x="445" y="336.1">GND</text>
<text x="499.6" y="340">GND</text>
<text x="321.8" y="345">GND</text>
<text x="128.8" y="389.5">GND</text>
<text x="134.1" y="388.2">LM13700</text>
<text x="152.9" y="389.5">GND</text>
<text x="158.2" y="388.2">LM13700</text>
<text x="177" y="389.5">GND</text>
<text x="182.3" y="388.2">LM13700</text>
<text x="199.9" y="389.5">GND</text>
<text x="205.2" y="388.2">LM13700</text>
<text x="136.4" y="390.8">U6C</text>
<text x="144" y="390.8">GND</text>
<text x="160.6" y="390.8">U6D</text>
<text x="168.1" y="390.8">GND</text>
<text x="184.7" y="390.8">U7C</text>
<text x="192.3" y="390.8">GND</text>
<text x="207.5" y="390.8">U7D</text>
<text x="215.1" y="390.8">GND</text>
</g>
<g font-size="1.8" fill="#0000c2">
<text x="469.1" y="42.9">-5V</text>
<text x="478.4" y="42.9">+5V</text>
<text x="483.5" y="42.9">used</text>
<text x="489.1" y="42.9">to</text>
<text x="492.1" y="42.9">crossfade</text>
<text x="502.5" y="42.9">from</text>
<text x="508" y="42.9">sine</text>
<text x="513" y="42.9">-&gt;</text>
<text x="517.3" y="42.9">triangle</text>
<text x="525.8" y="42.9">-&gt;</text>
<text x="530.2" y="42.9">square</text>
<text x="537.7" y="42.9">waveforms.</text>
<text x="469.1" y="49.1">Output</text>
<text x="469.1" y="53.2">squareCV</text>
<text x="476.5" y="49.1">equations:</text>
<text x="481.3" y="53.2">=</text>
<text x="484" y="53.2">{</text>
<text x="486.1" y="53.2">0</text>
<text x="499.6" y="53.2">V_cv</text>
<text x="504.9" y="53.2">&lt;</text>
<text x="469.1" y="59.3">triangleCV</text>
<text x="479.9" y="59.3">=</text>
<text x="482.7" y="59.3">5</text>
<text x="485" y="59.3">-</text>
<text x="486.6" y="55.2">V_cv</text>
<text x="487.8" y="59.3">abs(V_cv)</text>
<text x="501.9" y="55.2">V_cv</text>
<text x="469.1" y="63.4">sineCV</text>
<text x="483.9" y="63.4">{</text>
<text x="485.9" y="63.4">-V_cv</text>
<text x="499.2" y="63.4">V_cv</text>
<text x="500.2" y="65.4">V_cv</text>
<text x="504.5" y="63.4">&lt;</text>
<text x="469.1" y="73.6">These</text>
<text x="469.1" y="75.7">before</text>
<text x="475.6" y="73.6">control</text>
<text x="476.2" y="75.7">being</text>
<text x="482.5" y="75.7">summed.</text>
<text x="483.5" y="73.6">voltages</text>
<text x="492.1" y="75.7">This</text>
<text x="492.5" y="73.6">are</text>
<text x="496.7" y="73.6">used</text>
<text x="497" y="75.7">results</text>
<text x="502.3" y="73.6">to</text>
<text x="504.7" y="75.7">in</text>
<text x="505.4" y="73.6">modulate</text>
<text x="507.6" y="75.7">the</text>
<text x="511.7" y="75.7">following</text>
<text x="515.3" y="73.6">the</text>
<text x="519.4" y="73.6">level</text>
<text x="521.5" y="75.7">output</text>
<text x="525.1" y="73.6">of</text>
<text x="528.1" y="73.6">the</text>
<text x="528.7" y="75.7">equation:</text>
<text x="532.3" y="73.6">each</text>
<text x="537.9" y="73.6">waveform,</text>
<text x="67.2" y="79.6">Wave</text>
<text x="469.1" y="79.7">mixed</text>
<text x="475.8" y="79.7">=</text>
<text x="478.6" y="79.7">square*squareCV</text>
<text x="495.7" y="79.7">+</text>
<text x="498.5" y="79.7">triangle*triangleCV</text>
<text x="517.6" y="79.7">+</text>
<text x="520.4" y="79.7">sine*sineCV</text>
<text x="469.1" y="85.9">Falstad</text>
<text x="477.2" y="85.9">Simulations:</text>
<text x="471.9" y="90.5">1)</text>
<text x="472" y="93.8">2)</text>
<text x="475.1" y="90.5">LFO eco</text>
<text x="475.2" y="93.8">Triangle-to-Sine</text>
<text x="484.2" y="90.5">(VCA</text>
<text x="489.7" y="90.5">and</text>
<text x="493" y="93.8">Waveshaper</text>
<text x="494.3" y="90.5">sine</text>
<text x="499.3" y="90.5">approximations)</text>
<text x="471.7" y="97.1">3)</text>
<text x="474.9" y="97.1">LFO +</text>
<text x="482.3" y="97.1">VCA (slow,</text>
<text x="493.7" y="97.1">not</text>
<text x="497.9" y="97.1">updated,</text>
<text x="507.2" y="97.1">not</text>
<text x="511.4" y="97.1">recommended)</text>
<text x="469.1" y="104.3">VCA Design:</text>
<text x="472.2" y="107.8">Electric</text>
<text x="480.6" y="107.8">Druid</text>
<text x="486.7" y="107.8">-</text>
<text x="489.5" y="107.8">Design</text>
<text x="496.9" y="107.8">a</text>
<text x="499.3" y="107.8">Eurorack</text>
<text x="508.7" y="107.8">&quot;Vintage</text>
<text x="517.8" y="107.8">VCA&quot;</text>
<text x="523.4" y="107.8">with</text>
<text x="528.4" y="107.8">the</text>
<text x="532.5" y="107.8">LM13700</text>
<text x="469.1" y="114.5">Absolute</text>
<text x="472.5" y="118.2">Burr-Brown</text>
<text x="478.3" y="114.5">Value</text>
<text x="484.6" y="114.5">Amplifier</text>
<text x="484.9" y="118.2">/</text>
<text x="487.4" y="118.2">TI:</text>
<text x="490.8" y="118.2">PRECISION</text>
<text x="494.2" y="114.5">App-Note:</text>
<text x="502" y="118.2">ABSOLUTE VALUE CIRCUITS</text>
<text x="531.8" y="118.2">Figure</text>
<text x="158.1" y="153">Absolute</text>
<text x="167.3" y="153">Value</text>
<text x="173.6" y="153">Amplifier</text>
<text x="262.8" y="185.3">y</text>
<text x="264.9" y="185.3">=</text>
<text x="267.7" y="185.3">5</text>
<text x="270.1" y="185.3">-</text>
<text x="272.8" y="185.3">abs(x)</text>
<text x="515.7" y="327.5">Mixed</text>
</g>
<g font-size="1.8" fill="#a90000">
<text x="88.2" y="77.2">9</text>
<text x="74.7" y="80.1" transform="rotate(-90 74.7 80.1)">6</text>
<text x="77.4" y="82.3">5</text>
<text x="87.6" y="82.3">10</text>
<text x="100.9" y="79.8">8</text>
<text x="319.3" y="79.8">2</text>
<text x="332" y="82.3">1</text>
<text x="342.2" y="82.3">2</text>
<text x="349" y="79.4" transform="rotate(-90 349 79.4)">1</text>
<text x="74.7" y="86.4" transform="rotate(-90 74.7 86.4)">4</text>
<text x="319.3" y="84.8">3</text>
<text x="349" y="87.1" transform="rotate(-90 349 87.1)">6</text>
<text x="334" y="107.7">14</text>
<text x="334" y="112.8">13</text>
<text x="334" y="110.2">15</text>
<text x="349" y="109.3" transform="rotate(-90 349 109.3)">16</text>
<text x="350.5" y="110.2">12</text>
<text x="365.1" y="110.2">6</text>
<text x="377.8" y="112.8">7</text>
<text x="365.1" y="115.3">5</text>
<text x="140.3" y="183.9">2</text>
<text x="182.2" y="181.4">6</text>
<text x="194.9" y="183.9">7</text>
<text x="241.9" y="183.9">9</text>
<text x="140.3" y="189">3</text>
<text x="153" y="186.4">1</text>
<text x="182.2" y="186.4">5</text>
<text x="254.6" y="186.4">8</text>
<text x="318.7" y="191.5">10</text>
<text x="319.3" y="186.4">9</text>
<text x="332" y="189">8</text>
<text x="342.2" y="189">5</text>
<text x="349" y="186.1" transform="rotate(-90 349 186.1)">4</text>
<text x="349" y="193.7" transform="rotate(-90 349 193.7)">3</text>
<text x="334.6" y="214.4">3</text>
<text x="349" y="215.3" transform="rotate(-90 349 215.3)">1</text>
<text x="334.6" y="219.5">4</text>
<text x="334.6" y="216.9">2</text>
<text x="351.1" y="216.9">5</text>
<text x="364.4" y="222">12</text>
<text x="364.4" y="216.9">13</text>
<text x="377.1" y="219.5">14</text>
<text x="157.4" y="289.3">13</text>
<text x="170.1" y="291.8">14</text>
<text x="319.3" y="291.8">6</text>
<text x="349" y="291.5" transform="rotate(-90 349 291.5)">4</text>
<text x="319.3" y="296.9">5</text>
<text x="332" y="294.4">7</text>
<text x="342.2" y="294.4">5</text>
<text x="349" y="299.2" transform="rotate(-90 349 299.2)">3</text>
<text x="334" y="322.3">15</text>
<text x="334" y="319.8">14</text>
<text x="349" y="321.4" transform="rotate(-90 349 321.4)">16</text>
<text x="350.5" y="322.3">12</text>
<text x="365.1" y="322.3">9</text>
<text x="334" y="324.9">13</text>
<text x="364.4" y="327.4">10</text>
<text x="377.8" y="324.9">8</text>
<text x="447" y="324.9">13</text>
<text x="459.7" y="327.4">14</text>
<text x="503.5" y="327.4">3</text>
<text x="503.5" y="329.9">2</text>
<text x="503.5" y="332.5">1</text>
<text x="133.9" y="382">10</text>
<text x="158.7" y="382">7</text>
<text x="182.2" y="382">10</text>
<text x="205.7" y="382">7</text>
<text x="140.9" y="384.6">9</text>
<text x="165" y="384.6">8</text>
<text x="189.2" y="384.6">9</text>
<text x="212" y="384.6">8</text>
</g>
<g font-size="1.8" fill="#0f0f0f">
<text x="106.7" y="79.7">V_cv</text>
<text x="289.6" y="79.7">squareCV</text>
<text x="290.8" y="186.3">triangleCV</text>
<text x="294.6" y="291.8">sineCV</text>
<text x="468.6" y="327.3">mixed</text>
</g>
<g font-size="1.8" fill="#725600">
<text x="293" y="108.8">square</text>
<text x="292" y="215.5">triangle</text>
<text x="295.5" y="320.9">sine</text>
</g>
</svg>
